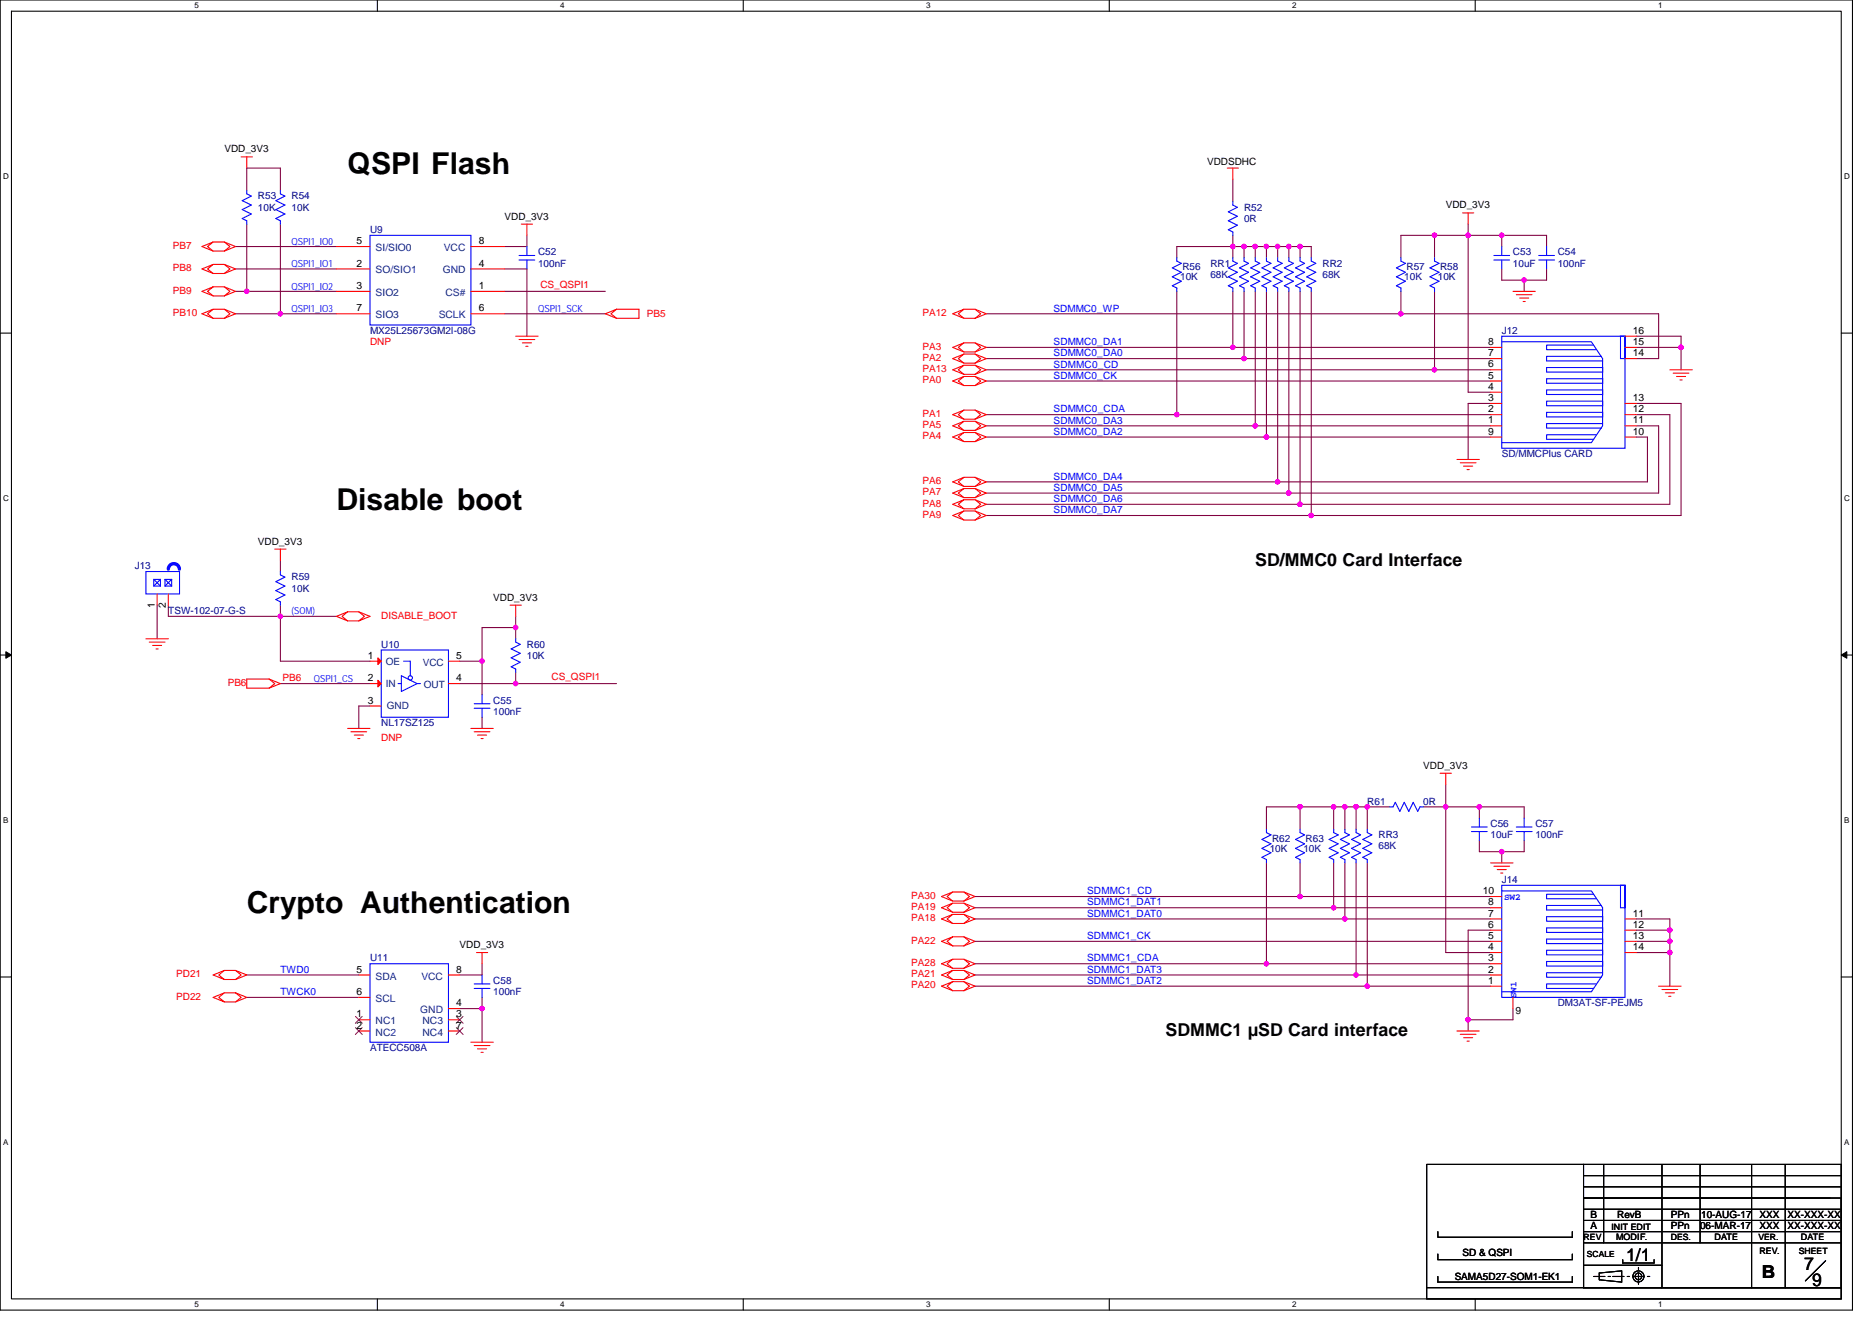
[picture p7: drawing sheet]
<svg xmlns="http://www.w3.org/2000/svg" width="297mm" height="210mm" viewBox="0 0 297 210" stroke-linecap="round" stroke-linejoin="round" font-family="sans-serif">
<path d="M0 0h293.9v207.9h-293.9zM1.8 1.8h290.4v204.3h-290.4z" fill="none" stroke="#000" stroke-width=".17"/>
<g fill="#fff">
<path d="M30.8 .2h.7v1.4h-.7z"/>
<path d="M30.8 206.3h.7v1.4h-.7z"/>
</g>
<path d="M59.9 0v1.8M59.9 206.1v1.8" fill="none" stroke="#000" stroke-width=".17"/>
<g fill="#fff">
<path d="M88.9 .2h.7v1.4h-.7z"/>
<path d="M88.9 206.3h.7v1.4h-.7z"/>
</g>
<path d="M117.9 0v1.8M117.9 206.1v1.8" fill="none" stroke="#000" stroke-width=".17"/>
<g fill="#fff">
<path d="M147 .2h.7v1.4h-.7z"/>
<path d="M147 206.3h.7v1.4h-.7z"/>
</g>
<path d="M176 0v1.8M176 206.1v1.8" fill="none" stroke="#000" stroke-width=".17"/>
<g fill="#fff">
<path d="M205 .2h.7v1.4h-.7z"/>
<path d="M205 206.3h.7v1.4h-.7z"/>
</g>
<path d="M234.1 0v1.8M234.1 206.1v1.8" fill="none" stroke="#000" stroke-width=".17"/>
<g fill="#fff">
<path d="M263.1 .2h.7v1.4h-.7z"/>
<path d="M263.1 206.3h.7v1.4h-.7z"/>
<path d="M.5 27.3h.9v1.4h-.9z"/>
<path d="M292.6 27.3h.9v1.4h-.9z"/>
<path d="M.5 78.4h.9v1.4h-.9z"/>
<path d="M292.6 78.4h.9v1.4h-.9z"/>
</g>
<path d="M0 52.9h1.8M292.2 52.9h1.7" fill="none" stroke="#000" stroke-width=".17"/>
<g fill="#fff">
<path d="M.5 129.5h.8v1.4h-.8z"/>
<path d="M292.6 129.5h.9v1.4h-.9z"/>
</g>
<path d="M0 103.9h1.8M292.2 103.9h1.7" fill="none" stroke="#000" stroke-width=".17"/>
<path d="M.9 103.4l.9 .5-.9 .5zM292.2 103.9l.8-.5v1z" fill="#000" stroke="#000" stroke-width=".16"/>
<g fill="#fff">
<path d="M.5 180.5h.8v1.4h-.8z"/>
<path d="M292.6 180.5h.9v1.4h-.9z"/>
</g>
<g fill="none" stroke="#000" stroke-width=".17">
<path d="M0 155h1.8M292.2 155h1.7M228.2 199v.9h21.3v-.9M228.2 195.4v.9h21.3v-.9M251.3 186.5h40.9M251.3 193.6h40.7M251.3 191.9h40.7M251.3 190.1h39.1M251.3 188.3h40.9M251.3 197.2h40.9M251.3 184.7h-24.9v19.6M251.3 195.4h40.9"/>
<path d="M251.3 184.7h40.9v19.6h-40.9zM251.3 190.1h40.9v14.2h-40.9zM254.5 184.7v12.5M257.5 199.9v.5h5v-.5M263.7 184.7v19.6M269.8 184.7v12.5M277.9 184.7v19.6M283.3 184.7v19.6M226.4 204.3h65.8v1.8h-65.8zM228.2 202.5v.9h21.3v-.9M251.3 200.7h12.4M252.9 202.5h1.8"/>
<path d="M253.8 202l3.5-.4v1.8l-3.5-.3zM255.2 202.5h.3M255.9 202.5h1.8M258.2 202.5h.4M259.1 202.5h1.8M260 201.1v.3M260 202v1.8M261.4 202.5h.4M289.7 200l-3.2 3.2"/>
<circle cx="260" cy="202.5" r=".53"/>
<circle cx="260" cy="202.5" r=".88"/>
</g>
<g fill="none" stroke="#800040" stroke-width=".17">
<path d="M37.4 39.1h16M39.2 35.6v10.6M39.2 30.2v-3.5h5.3v3.5M44.5 35.6v14.2M83.6 37.3v1.8h-3.6M195.6 37.3v1.8M195.6 39.1h-8.9v1.8M195.6 39.1v1.8M195.6 28.4v3.6M195.6 39.1h1.8M197.4 39.1h1.8M197.4 39.1v1.8"/>
<path d="M199.2 39.1h1.8M199.2 39.1v1.8M201 39.1v1.8M201 39.1h1.7M202.7 39.1h1.8M202.7 39.1v1.8M204.5 39.1h1.8M204.5 39.1v1.8M206.3 39.1v1.8M206.3 39.1h1.8v1.8M227.6 37.3h5.4M227.6 37.3v3.6"/>
<path d="M227.6 37.3h-5.3v3.6M233 37.3h5.3M233 37.3v24.9h3.5M233 35.6v1.7M238.3 37.3h7.1v1.8M238.3 37.3v1.8M37.4 49.8h7.1M37.4 42.7h16M37.4 46.2h1.8M39.2 46.2h14.2M44.5 49.8h8.9M80 46.2h16.1"/>
<path d="M80 42.7h3.6v10.6M80 49.8h16.1M156.5 49.8h65.8M156.5 58.7h71.1M156.5 55.1h39.1M156.5 56.9h40.9M186.7 46.2v19.6M195.6 46.2v8.9M195.6 55.1h40.9M197.4 46.2v10.7M197.4 56.9h39.1M199.2 46.2v21.4"/>
<path d="M201 46.2v23.1M202.7 46.2v30.3M204.5 46.2v32M206.3 46.2v33.8M208.1 46.2v35.6M222.3 49.8h40.9v7.1h-3.6M222.3 46.2v3.6M227.6 46.2v12.5M227.6 58.7h8.9M238.3 42.7v1.7h3.5M241.8 44.4v1.8M245.4 42.7v1.7h-3.6"/>
<path d="M259.6 55.1h7.1M259.6 53.3h7.1v1.8M266.7 55.1v3.6M156.5 78.2h48M156.5 76.5h46.2M156.5 60.5h80M156.5 65.8h30.2M156.5 69.3h44.5M156.5 67.6h42.7M186.7 65.8h49.8M199.2 67.6h37.3M201 69.3h35.5"/>
<path d="M236.5 64h-3.5v8.9M259.6 64h7.1v17.8h-58.6M259.6 65.8h5.4v14.2h-58.7M259.6 67.6h3.6v10.6h-58.7M259.6 69.3h1.8v7.2h-58.7M24.9 96v5.3M26.7 96v1.8h17.8M44.5 96v1.8M44.5 97.8h8.9M44.5 97.8v7.1h14.2M44.5 88.9v1.8M81.8 97.8v1.8"/>
<path d="M81.8 99.6h-5.3v5.3M81.8 99.6v1.7M156.5 81.8h51.6M156.5 80h49.8M44.5 108.5h14.2M58.7 112h-1.8v3.6M72.9 108.5h8.9M72.9 104.9h3.6M76.5 104.9v5.3M76.5 113.8v1.8M81.8 108.5h16M81.8 106.7v1.8"/>
<path d="M201 136.9v16M206.3 128h5.3M206.3 128v3.6M206.3 128h-5.3v3.6M206.3 136.9v5.3M211.6 136.9v7.1M211.6 128h1.8M211.6 128v3.6M213.4 128h1.8M213.4 128v3.6M213.4 136.9v8.9M215.2 128h1.8"/>
<path d="M215.2 128v3.6M215.2 136.9v17.8M217 128v3.6M217 136.9v19.6M217 128h3.5M225.8 128h3.6M229.4 128h5.3M229.4 128v23.1h7.1M229.4 124.5v3.5M234.7 128h7.1v1.8M234.7 128v1.8M234.7 133.3v1.8h3.6"/>
<path d="M238.3 135.1v1.8M241.8 133.3v1.8h-3.5M39.2 154.7h17.7M39.2 158.2h17.7M76.5 152.9v1.8h-3.6M76.5 158.2v1.8M154.7 145.8h58.7M154.7 142.2h51.6M154.7 144h56.9M154.7 156.5h62.3M154.7 149.4h81.8M154.7 154.7h60.5"/>
<path d="M154.7 152.9h46.3M201 152.9h35.5M206.3 142.2h30.2M211.6 144h24.9M213.4 145.8h23.1M215.2 154.7h21.3M217 156.5h19.5M236.5 147.6h-3.5v14.2M259.6 145.8h5.4v1.8M259.6 147.6h5.4M259.6 149.4h5.4M259.6 151.1h5.4"/>
<path d="M265 147.6v1.8M265 149.4v1.7M265 151.1v5.4M72.9 160h3.6M76.5 160v5.4M233 161.8v1.8M240.1 160v1.8h-7.1"/>
</g>
<g fill="#f0f" stroke="#f0f" stroke-width=".17">
<circle cx="266.7" cy="55.1" r=".35"/>
<circle cx="39.1" cy="46.2" r=".35"/>
<circle cx="44.5" cy="49.8" r=".35"/>
<circle cx="44.5" cy="97.8" r=".35"/>
<circle cx="81.8" cy="108.4" r=".35"/>
<circle cx="81.8" cy="99.6" r=".35"/>
<circle cx="76.5" cy="104.9" r=".35"/>
<circle cx="222.3" cy="49.8" r=".35"/>
<circle cx="195.6" cy="55.1" r=".35"/>
<circle cx="197.4" cy="56.9" r=".35"/>
<circle cx="199.2" cy="67.6" r=".35"/>
<circle cx="200.9" cy="69.3" r=".35"/>
<circle cx="202.7" cy="76.4" r=".35"/>
<circle cx="204.5" cy="78.2" r=".35"/>
<circle cx="206.3" cy="80" r=".35"/>
<circle cx="208.1" cy="81.8" r=".35"/>
<circle cx="227.6" cy="58.7" r=".35"/>
<circle cx="186.7" cy="65.8" r=".35"/>
<circle cx="227.6" cy="37.3" r=".35"/>
<circle cx="195.6" cy="39.1" r=".35"/>
<circle cx="197.4" cy="39.1" r=".35"/>
<circle cx="199.2" cy="39.1" r=".35"/>
<circle cx="200.9" cy="39.1" r=".35"/>
<circle cx="202.7" cy="39.1" r=".35"/>
<circle cx="204.5" cy="39.1" r=".35"/>
<circle cx="206.3" cy="39.1" r=".35"/>
<circle cx="238.3" cy="37.3" r=".35"/>
<circle cx="241.8" cy="44.4" r=".35"/>
<circle cx="232.9" cy="161.8" r=".35"/>
<circle cx="229.4" cy="128" r=".35"/>
<circle cx="216.9" cy="128" r=".35"/>
<circle cx="211.6" cy="128" r=".35"/>
<circle cx="213.4" cy="128" r=".35"/>
<circle cx="215.2" cy="128" r=".35"/>
<circle cx="216.9" cy="156.5" r=".35"/>
<circle cx="215.2" cy="154.7" r=".35"/>
<circle cx="213.4" cy="145.8" r=".35"/>
<circle cx="211.6" cy="144" r=".35"/>
<circle cx="206.3" cy="128" r=".35"/>
<circle cx="206.3" cy="142.2" r=".35"/>
<circle cx="200.9" cy="152.9" r=".35"/>
<circle cx="264.9" cy="147.6" r=".35"/>
<circle cx="264.9" cy="149.3" r=".35"/>
<circle cx="264.9" cy="151.1" r=".35"/>
<circle cx="234.7" cy="128" r=".35"/>
<circle cx="238.3" cy="135.1" r=".35"/>
<circle cx="76.5" cy="160" r=".35"/>
<circle cx="232.9" cy="37.3" r=".35"/>
</g>
<g fill="none" stroke="#f00" stroke-width=".17">
<path d="M33.8 39.8l-.9-.7 .9-.7-1.8 .7 1.8 .7h1.8M33.8 38.4h1.8l1.8 .7-1.8 .7M35.6 38.4l.9 .7-.9 .7M38.3 24.9h1.7M39.2 30.2h.1M39.2 35.6h.1M39.2 24.9v1.8M44.5 30.2h.1M44.5 35.6h.1M53.4 39.1h5.3M74.7 39.1h5.3M82.7 35.6h1.8"/>
<path d="M83.6 35.6v1.7M83.6 39.1h.1M194.7 26.7h1.8M195.6 32h.1M195.6 37.3h.1M195.6 26.7v1.7M232.1 33.8h1.7M233 33.8v1.8M238.3 39.1h.1M245.4 39.1h.1M33.8 43.4l-.9-.7 .9-.7-1.8 .7 1.8 .7h1.8M33.8 46.9l-.9-.7 .9-.7-1.8 .7 1.8 .7h1.8"/>
<path d="M33.8 50.5l-.9-.7 .9-.7-1.8 .7 1.8 .7h1.8M33.8 42h1.8l1.8 .7-1.8 .7M33.8 45.5h1.8l1.8 .7-1.8 .7M33.8 49.1h1.8l1.8 .7-1.8 .7M35.6 42l.9 .7-.9 .7M35.6 45.5l.9 .7-.9 .7M35.6 49.1l.9 .7-.9 .7M53.4 42.7h5.3M53.4 46.2h5.3M53.4 49.8h5.3M74.7 46.2h5.3M74.7 49.8h5.3"/>
<path d="M74.7 42.7h5.3M81.8 53.3h3.6M82.4 53.9h2.5M82.9 54.4h1.4M83.4 54.9h.4M83.6 42.7h.1M97.8 49.1h3.6v1.4h-3.6M97.8 49.1l-1.7 .7 1.7 .7M97.8 49.1l-.9 .7 .9 .7M152.9 57.6l-.8-.7 .8-.7-1.7 .7 1.7 .7h1.8M152.9 55.8l-.8-.7 .8-.7-1.7 .7 1.7 .7h1.8M152.9 50.5l-.8-.7 .8-.7-1.7 .7 1.7 .7h1.8"/>
<path d="M152.9 59.4l-.8-.7 .8-.7-1.7 .7 1.7 .7h1.8M152.9 59.7h1.8l1.8 .8-1.8 .7M152.9 56.2h1.8l1.8 .7-1.8 .7M152.9 54.4h1.8l1.8 .7-1.8 .7M152.9 49.1h1.8l1.8 .7-1.8 .7M152.9 58h1.8l1.8 .7-1.8 .7M154.7 59.7l.9 .8-.9 .7M154.7 56.2l.9 .7-.9 .7M154.7 54.4l.9 .7-.9 .7M154.7 49.1l.9 .7-.9 .7M154.7 58l.9 .7-.9 .7M186.7 40.9h.1"/>
<path d="M186.7 46.2h.1M195.6 40.9h.1M195.6 46.2h.1M197.4 46.2h.1M197.4 40.9h.1M199.2 46.2h.1M199.2 40.9h.1M201 46.2h.1M201 40.9h.1M202.7 40.9h.1M202.7 46.2h.1M204.5 46.2h.1"/>
<path d="M204.5 40.9h.1M206.3 46.2h.1M206.3 40.9h.1M208.1 46.2h.1M208.1 40.9h.1M222.3 40.9h.1M222.3 46.2h.1M227.6 40.9h.1M227.6 46.2h.1M236.5 55.1h1.8M236.5 56.9h1.8M236.5 58.7h1.8"/>
<path d="M238.3 42.7h.1M240.1 46.2h3.5M240.6 46.8h2.5M241.1 47.3h1.5M241.7 47.8h.3M245.4 42.7h.1M257.8 56.9h1.8M257.8 55.1h1.8M257.8 53.3h1.8M265 58.7h3.5M265.5 59.2h2.5M266 59.7h1.5"/>
<path d="M152.9 61.2l-.8-.7 .8-.8-1.7 .8 1.7 .7h1.8M152.9 66.5l-.8-.7 .8-.7-1.7 .7 1.7 .7h1.8M152.9 70.1l-.8-.8 .8-.7-1.7 .7 1.7 .8h1.8M152.9 68.3l-.8-.7 .8-.8-1.7 .8 1.7 .7h1.8M152.9 77.2l-.8-.7 .8-.8-1.7 .8 1.7 .7h1.8M152.9 79l-.8-.8 .8-.7-1.7 .7 1.7 .8h1.8M152.9 65.1h1.8l1.8 .7-1.8 .7M152.9 68.6h1.8l1.8 .7-1.8 .8M152.9 66.8h1.8l1.8 .8-1.8 .7M152.9 75.7h1.8l1.8 .8-1.8 .7M152.9 77.5h1.8l1.8 .7-1.8 .8M152.9 79.3h1.8l1.8 .7-1.8 .7"/>
<path d="M154.7 65.1l.9 .7-.9 .7M154.7 68.6l.9 .7-.9 .8M154.7 66.8l.9 .8-.9 .7M154.7 75.7l.9 .8-.9 .7M154.7 77.5l.9 .7-.9 .8M154.7 79.3l.9 .7-.9 .7M231.2 72.9h3.5M231.7 73.4h2.5M232.2 74h1.5M232.8 74.5h.3M236.5 60.5h1.8M236.5 62.2h1.8"/>
<path d="M236.5 64h1.8M236.5 65.8h1.8M236.5 67.6h1.8M236.5 69.3h1.8M257.8 64h1.8M257.8 65.8h1.8M257.8 67.6h1.8M257.8 69.3h1.8M266.6 60.3h.3M24.9 94.2v1.8M26.7 94.2v1.8M43.6 87.1h1.8"/>
<path d="M44.5 87.1v1.8M44.5 90.7h.1M44.5 96h.1M55.2 97.1l-.9 .7 .9 .7M55.2 97.1l-1.8 .7 1.8 .7h1.7M56.9 97.1l.9 .7-.9 .7 1.8-.7-1.8-.7h-1.7M80.9 96h1.8M81.8 96v1.8M152.9 80.7l-.8-.7 .8-.7-1.7 .7 1.7 .7h1.8M152.9 82.5l-.8-.7 .8-.7-1.7 .7 1.7 .7h1.8M152.9 81.1h1.8l1.8 .7-1.8 .7M154.7 81.1l.9 .7-.9 .7"/>
<path d="M23.2 101.3h3.5M23.7 101.9h2.5M24.2 102.4h1.5M24.8 103h.3M42.7 107.7h-3.5v1.5h3.5M42.7 107.7l.9 .8-.9 .7M42.7 107.7l1.8 .8-1.8 .7M55.2 115.6h3.5M55.7 116.1h2.5M56.2 116.6h1.5M56.8 117.2h.3M58.7 104.9h1.8"/>
<path d="M58.7 108.5h1.8M58.7 112h1.8M71.2 108.5h1.7M71.2 104.9h1.7M74.7 115.6h3.6M75.2 116.1h2.5M75.8 116.6h1.4M76.3 117.2h.4M76.5 110.2h.1M76.5 113.8h.1M81.8 101.3h.1M81.8 106.7h.1"/>
<path d="M201 131.6h.1M201 136.9h.1M206.3 131.6h.1M206.3 136.9h.1M211.6 131.6h.1M211.6 136.9h.1M213.4 136.9h.1M213.4 131.6h.1M215.2 136.9h.1M215.2 131.6h.1M217 136.9h.1M217 131.6h.1"/>
<path d="M220.5 128h.1M225.8 128h.1M228.5 122.7h1.8M229.4 122.7v1.8M234.7 129.8h.1M234.7 133.3h.1M236.5 136.9h3.6M237 137.4h2.5M237.6 138h1.4M238.1 138.5h.4M241.8 129.8h.1M241.8 133.3h.1"/>
<path d="M35.6 154l-.9 .7 .9 .7-1.8-.7 1.8-.7h1.8M35.6 157.5l-.9 .7 .9 .8-1.8-.8 1.8-.7h1.8M37.4 154l1.8 .7-1.8 .7h-1.8M37.4 157.5l1.8 .7-1.8 .8h-1.8M37.4 154l.9 .7-.9 .7M37.4 157.5l.9 .7-.9 .8M56.9 154.7h1.8M56.9 158.2h1.8M71.2 154.7h1.7M75.6 151.1h1.8M76.5 151.1v1.8M76.5 154.7h.1"/>
<path d="M76.5 158.2h.1M151.2 145.1h1.7l1.8 .7-1.8 .7M151.2 143.3h1.7l1.8 .7-1.8 .7M151.2 155.7h1.7l1.8 .8-1.8 .7M151.2 154h1.7l1.8 .7-1.8 .7M151.2 148.6h1.7l1.8 .8-1.8 .7M151.2 152.2h1.7l1.8 .7-1.8 .7M151.2 141.5h1.7l1.8 .7-1.8 .8M152.9 145.1l.9 .7-.9 .7M152.9 143.3l.9 .7-.9 .7M152.9 155.7l.9 .8-.9 .7M152.9 154l.9 .7-.9 .7"/>
<path d="M152.9 148.6l.9 .8-.9 .7M152.9 152.2l.9 .7-.9 .7M152.9 141.5l.9 .7-.9 .8M152.9 146.5h-1.7l-1.8-.7 1.8-.7-.9 .7 .9 .7M152.9 144.7h-1.7l-1.8-.7 1.8-.7-.9 .7 .9 .7M152.9 157.2h-1.7l-1.8-.7 1.8-.8-.9 .8 .9 .7M152.9 155.4h-1.7l-1.8-.7 1.8-.7-.9 .7 .9 .7M152.9 150.1h-1.7l-1.8-.7 1.8-.8-.9 .8 .9 .7M152.9 153.6h-1.7l-1.8-.7 1.8-.7-.9 .7 .9 .7M152.9 143h-1.7l-1.8-.8 1.8-.7-.9 .7 .9 .8M236.5 144h1.8M236.5 149.4h1.8"/>
<path d="M236.5 145.8h1.8M236.5 147.6h1.8M236.5 151.1h1.8M236.5 152.9h1.8M236.5 154.7h1.8M236.5 156.5h1.8M236.5 142.2h1.8M240.1 158.2v1.8M257.8 149.4h1.8M257.8 147.6h1.8M257.8 145.8h1.8M257.8 151.1h1.8"/>
<path d="M263.2 156.5h3.5M263.7 157h2.5M264.2 157.5h1.5M264.8 158.1h.3M56.9 161.8h1.8M56.9 163.6h1.8M71.2 161.8h1.7M71.2 160h1.7M71.2 163.6h1.7M74.7 165.4h3.6M75.2 165.9h2.5M75.8 166.4h1.4"/>
<path d="M76.3 167h.4M231.2 163.6h3.5M231.7 164.1h2.5M232.2 164.6h1.5M232.8 165.2h.3"/>
</g>
<g fill="none" stroke="#00f" stroke-width=".17">
<path d="M39.2 30.2v.6l.7 .3-1.5 .7 1.5 .7-1.5 .8 1.5 .7-1.5 .7 .8 .3v.6M44.5 30.2v.6l.7 .3-1.4 .7 1.4 .7-1.4 .8 1.4 .7-1.4 .7 .7 .3v.6M58.7 37.3h16v14.3h-16zM83.6 39.1v1.4M195.6 32v.5l.7 .4-1.4 .7 1.4 .7-1.4 .7 1.4 .7-1.4 .7 .7 .4v.5M238.3 39.1v1.4M245.4 39.1v1.4M82.4 41.3h2.5M82.4 40.5h2.5M83.6 41.3v1.4M186.7 40.9v.5l.7 .4-1.4 .7 1.4 .7-1.4 .7 1.4 .7-1.4 .7 .7 .4v.5M195.6 40.9v.5l.7 .4-1.4 .7 1.4 .7-1.4 .7 1.4 .7-1.4 .7 .7 .4v.5"/>
<path d="M197.4 40.9v.5l.7 .4-1.4 .7 1.4 .7-1.4 .7 1.4 .7-1.4 .7 .7 .4v.5M199.2 40.9v.5l.7 .4-1.4 .7 1.4 .7-1.4 .7 1.4 .7-1.4 .7 .7 .4v.5M201 40.9v.5l.7 .4-1.5 .7 1.5 .7-1.5 .7 1.5 .7-1.5 .7 .8 .4v.5M202.7 40.9v.5l.8 .4-1.5 .7 1.5 .7-1.5 .7 1.5 .7-1.5 .7 .7 .4v.5M204.5 40.9v.5l.7 .4-1.4 .7 1.4 .7-1.4 .7 1.4 .7-1.4 .7 .7 .4v.5M206.3 40.9v.5l.7 .4-1.4 .7 1.4 .7-1.4 .7 1.4 .7-1.4 .7 .7 .4v.5M208.1 40.9v.5l.7 .4-1.5 .7 1.5 .7-1.5 .7 1.5 .7-1.5 .7 .8 .4v.5M222.3 40.9v.5l.7 .4-1.4 .7 1.4 .7-1.4 .7 1.4 .7-1.4 .7 .7 .4v.5M227.6 40.9v.5l.7 .4-1.4 .7 1.4 .7-1.4 .7 1.4 .7-1.4 .7 .7 .4v.5M237 41.3h2.5M237 40.5h2.5M238.3 53.3h19.5v17.8h-19.5z"/>
<path d="M238.3 54.2h14.2l1.8 2.7v10.7l-1.8 2.6h-14.2M238.3 41.3v1.4M244.2 41.3h2.5M244.2 40.5h2.5M245.4 58.3h8.9v.7h-8.9zM245.4 41.3v1.4M252.9 54.8h-7.5v.7h7.8M254.1 56.5h-8.7v.8h8.9M257.1 53.3h.7v3.6h-.7zM245.4 60.1h8.9v.7h-8.9zM245.4 61.9h8.9v.7h-8.9zM245.4 63.6h8.9v.8h-8.9z"/>
<path d="M245.4 65.4h8.9v.7h-8.9zM253.2 69h-7.8v.7h7.5M254.3 67.2h-8.9v.7h8.7M23.2 90.7h5.3v3.5h-5.3zM24.4 91.9h1.1v1.1h-1.1zM24.4 91.9l1.1 1.1M25.5 91.9l-1.1 1.1M26.2 91.9h1v1.1h-1zM26.2 91.9l1 1.1M27.2 91.9l-1 1.1M44.5 90.7v.5l.7 .4-1.4 .7 1.4 .7-1.4 .7 1.4 .7-1.4 .7 .7 .4v.5M60.5 103.1h10.7v10.7h-10.7z"/>
<path d="M63.2 108.5h.5M63.7 107.2l2.5 1.3-2.5 1.2zM64 104.9h1.1v2.3M66.2 108.5h.5M75.2 112.4h2.5M75.2 111.7h2.5M76.5 110.2v1.5M76.5 112.4v1.4M81.8 101.3v.6l.7 .3-1.4 .8 1.4 .7-1.4 .7 1.4 .7-1.4 .7 .7 .4v.5M201 131.6v.5l.7 .4-1.5 .7 1.5 .7-1.5 .7 1.5 .7-1.5 .7 .8 .4v.5M206.3 131.6v.5l.7 .4-1.4 .7 1.4 .7-1.4 .7 1.4 .7-1.4 .7 .7 .4v.5M211.6 131.6v.5l.7 .4-1.4 .7 1.4 .7-1.4 .7 1.4 .7-1.4 .7 .7 .4v.5"/>
<path d="M213.4 131.6v.5l.7 .4-1.4 .7 1.4 .7-1.4 .7 1.4 .7-1.4 .7 .7 .4v.5M215.2 131.6v.5l.7 .4-1.4 .7 1.4 .7-1.4 .7 1.4 .7-1.4 .7 .7 .4v.5M217 131.6v.5l.7 .4-1.5 .7 1.5 .7-1.5 .7 1.5 .7-1.5 .7 .8 .4v.5M220.5 128h.5l.4-.7 .7 1.4 .7-1.4 .7 1.4 .7-1.4 .8 1.4 .3-.7h.5M233.5 131.9h2.5M233.5 131.2h2.5M234.7 129.8v1.4M234.7 131.9v1.5M240.6 131.9h2.5M240.6 131.2h2.5M241.8 129.8v1.4M241.8 131.9v1.5"/>
<path d="M58.7 152.9h12.5v12.5h-12.5zM75.2 156.8h2.5M75.2 156.1h2.5M76.5 154.7v1.4M76.5 156.8v1.4M238.3 140.5h19.5v17.7h-19.5zM238.3 141.4h14.2l1.8 2.6v10.7l-1.8 2.7h-14.2M245.4 145.4h8.9v.8h-8.9zM245.4 147.2h8.9v.7h-8.9zM245.4 149h8.9v.7h-8.9zM245.4 150.8h8.9v.7h-8.9zM245.4 152.5h8.9v.8h-8.9z"/>
<path d="M252.9 141.9h-7.5v.7h7.8M253.2 156.1h-7.8v.7h7.5M254.1 143.7h-8.7v.7h8.9M254.3 154.3h-8.9v.7h8.7M257.1 140.5h.7v3.5h-.7z"/>
<circle cx="65.1" cy="107.6" r=".34"/>
</g>
<path d="M56.4 161.3l1.1 1M56.4 163l1.1 1.1M57.5 161.3l-1.1 1M57.5 163l-1.1 1.1M72.4 161.3l1.1 1M72.4 163l1.1 1.1M73.5 161.3l-1.1 1M73.5 163l-1.1 1.1" fill="none" stroke="#804000" stroke-width=".16"/>
<path d="M26.7 90.3a.88 .88 0 0 1 .9-.9 .88 .88 0 0 1 .9 .9" fill="none" stroke="#00f" stroke-width=".53"/>
<g fill="#f00" stroke="#f00" stroke-width=".17">
<path d="M60 104.4l.5 .5-.5 .5z"/>
<path d="M60 107.9l.5 .6-.5 .5z"/>
</g>
<g font-size="4.8">
<text x="55.2" y="27.6">QSPI Flash</text>
<text x="53.4" y="80.9">Disable boot</text>
<text x="39.2" y="144.9">Crypto Authentication</text>
</g>
<g font-size="2.8">
<text x="199.2" y="89.7">SD/MMC0 Card Interface</text>
<text x="185" y="164.4">SDMMC1 µSD Card interface</text>
<text x="258" y="200">1/1</text>
<text x="279.5" y="202.8">B</text>
<text x="286.3" y="201.5">7</text>
<text x="287.5" y="204">9</text>
</g>
<g font-size="1.6">
<text x="35.6" y="24.2">VDD_3V3</text>
<text x="191.5" y="26.1">VDDSDHC</text>
<text x="80" y="34.8">VDD_3V3</text>
<text x="229.4" y="33.1">VDD_3V3</text>
<text x="56.6" y="38.7">5</text>
<text x="76" y="38.7">8</text>
<text x="56.6" y="42.3">2</text>
<text x="56.6" y="45.8">3</text>
<text x="76" y="42.3">4</text>
<text x="76" y="45.8">1</text>
<text x="56.6" y="49.4">7</text>
<text x="76" y="49.4">6</text>
<text x="259.1" y="53">16</text>
<text x="236.2" y="54.7">8</text>
<text x="236.2" y="56.5">7</text>
<text x="236.2" y="58.3">6</text>
<text x="259.1" y="56.5">14</text>
<text x="259.1" y="54.7">15</text>
<text x="236.2" y="60.1">5</text>
<text x="236.2" y="61.8">4</text>
<text x="236.2" y="63.6">3</text>
<text x="236.2" y="65.4">2</text>
<text x="259.1" y="63.6">13</text>
<text x="259.1" y="65.4">12</text>
<text x="236.2" y="67.2">1</text>
<text x="236.2" y="69">9</text>
<text x="259.1" y="67.2">11</text>
<text x="259.1" y="69">10</text>
<text x="40.9" y="86.4">VDD_3V3</text>
<text x="78.3" y="95.3">VDD_3V3</text>
<text x="24.5" y="96.4" transform="rotate(-90 24.5 96.4)">1</text>
<text x="26.3" y="96.4" transform="rotate(-90 26.3 96.4)">2</text>
<text x="58.4" y="104.5">1</text>
<text x="72.4" y="104.5">5</text>
<text x="58.4" y="108.1">2</text>
<text x="58.4" y="111.6">3</text>
<text x="72.4" y="108.1">4</text>
<text x="225.8" y="122">VDD_3V3</text>
<text x="235.3" y="141.9">10</text>
<text x="236.2" y="143.6">8</text>
<text x="236.2" y="149">5</text>
<text x="236.2" y="145.4">7</text>
<text x="236.2" y="147.2">6</text>
<text x="259.1" y="149">13</text>
<text x="259.1" y="147.2">12</text>
<text x="259.1" y="145.4">11</text>
<text x="56.6" y="154.3">5</text>
<text x="72.4" y="154.3">8</text>
<text x="72.9" y="150.4">VDD_3V3</text>
<text x="236.2" y="150.7">4</text>
<text x="236.2" y="152.5">3</text>
<text x="236.2" y="154.3">2</text>
<text x="259.1" y="150.7">14</text>
<text x="56.6" y="161.4">1</text>
<text x="56.6" y="157.9">6</text>
<text x="72.4" y="159.6">4</text>
<text x="72.4" y="161.4">3</text>
<text x="236.2" y="156.1">1</text>
<text x="240.4" y="160.9">9</text>
<text x="56.6" y="163.2">2</text>
<text x="72.4" y="163.2">7</text>
<text x="252.3" y="195.1">A</text>
<text x="252.3" y="193.3">B</text>
<text x="256.6" y="193.3">RevB</text>
<text x="265.1" y="195.1">PPn</text>
<text x="265.1" y="193.3">PPn</text>
<text x="269.8" y="195.1">06-MAR-17</text>
<text x="269.9" y="193.3">10-AUG-17</text>
<text x="279.2" y="195.1">XXX</text>
<text x="279.2" y="193.3">XXX</text>
<text x="283.6" y="195.1">XX-XXX-XX</text>
<text x="283.6" y="193.3">XX-XXX-XX</text>
<text x="230.8" y="203.1">SAMA5D27-SOM1-EK1</text>
<text x="232.1" y="199.3">SD &amp; QSPI</text>
</g>
<g font-size="1.6" fill="#000080">
<text x="40.9" y="31.6">R53</text>
<text x="40.9" y="33.4">10K</text>
<text x="46.3" y="31.6">R54</text>
<text x="46.3" y="33.4">10K</text>
<text x="197.4" y="33.4">R52</text>
<text x="197.4" y="35.2">0R</text>
<text x="58.7" y="37">U9</text>
<text x="85.4" y="40.5">C52</text>
<text x="240.1" y="40.5">C53</text>
<text x="247.2" y="40.5">C54</text>
<text x="85.4" y="42.3">100nF</text>
<text x="187.3" y="44.4">10K</text>
<text x="187.6" y="42.8">R56</text>
<text x="192.1" y="42.3">RR1</text>
<text x="192.1" y="44.1">68K</text>
<text x="209.8" y="42.3">RR2</text>
<text x="209.8" y="44.1">68K</text>
<text x="222.8" y="44.4">10K</text>
<text x="223.2" y="42.8">R57</text>
<text x="228.2" y="44.4">10K</text>
<text x="228.5" y="42.8">R58</text>
<text x="240.1" y="42.3">10uF</text>
<text x="247.2" y="42.3">100nF</text>
<text x="58.7" y="53">MX25L25673GM2I-08G</text>
<text x="238.3" y="53">J12</text>
<text x="238.3" y="72.5">SD/MMCPlus CARD</text>
<text x="21.4" y="90.3">J13</text>
<text x="46.3" y="92.1">R59</text>
<text x="46.3" y="93.9">10K</text>
<text x="26.7" y="97.4">TSW-102-07-G-S</text>
<text x="60.5" y="102.8">U10</text>
<text x="83.6" y="102.8">R60</text>
<text x="83.6" y="104.5">10K</text>
<text x="78.3" y="111.7">C55</text>
<text x="78.3" y="113.4">100nF</text>
<text x="60.5" y="115.2">NL17SZ125</text>
<text x="217" y="127.7">R61</text>
<text x="225.8" y="127.7">0R</text>
<text x="236.5" y="131.2">C56</text>
<text x="243.6" y="131.2">C57</text>
<text x="201.5" y="135.1">10K</text>
<text x="201.8" y="133.5">R62</text>
<text x="206.8" y="135.1">10K</text>
<text x="207.2" y="133.5">R63</text>
<text x="218.7" y="133">RR3</text>
<text x="218.7" y="134.8">68K</text>
<text x="236.5" y="133">10uF</text>
<text x="243.6" y="133">100nF</text>
<text x="238.3" y="140.1">J14</text>
<text x="58.7" y="152.5">U11</text>
<text x="78.3" y="156.1">C58</text>
<text x="78.3" y="157.9">100nF</text>
<text x="247.2" y="159.7">DM3AT-SF-PEJM5</text>
<text x="58.7" y="166.8">ATECC508A</text>
</g>
<g font-size="1.6" fill="#f00">
<text x="27.4" y="39.5">PB7</text>
<text x="27.4" y="43">PB8</text>
<text x="27.4" y="46.6">PB9</text>
<text x="85.7" y="45.7">CS_QSPI1</text>
<text x="27.4" y="50.1">PB10</text>
<text x="102.6" y="50.3">PB5</text>
<text x="146.4" y="50.1">PA12</text>
<text x="58.7" y="54.8">DNP</text>
<text x="146.4" y="57.3">PA2</text>
<text x="146.4" y="55.5">PA3</text>
<text x="146.4" y="59">PA13</text>
<text x="146.4" y="60.8">PA0</text>
<text x="146.4" y="66.1">PA1</text>
<text x="146.4" y="69.7">PA4</text>
<text x="146.4" y="67.9">PA5</text>
<text x="146.4" y="76.8">PA6</text>
<text x="146.4" y="78.6">PA7</text>
<text x="146.4" y="80.4">PA8</text>
<text x="146.4" y="82.1">PA9</text>
<text x="60.5" y="98.1">DISABLE_BOOT</text>
<text x="87.5" y="107.9">CS_QSPI1</text>
<text x="36.1" y="108.8">PB6</text>
<text x="44.8" y="108.1">PB6</text>
<text x="60.5" y="117.5">DNP</text>
<text x="144.6" y="142.6">PA30</text>
<text x="144.6" y="146.2">PA18</text>
<text x="144.6" y="144.4">PA19</text>
<text x="144.6" y="149.7">PA22</text>
<text x="28" y="155">PD21</text>
<text x="144.6" y="155">PA21</text>
<text x="144.6" y="153.3">PA28</text>
<text x="28" y="158.6">PD22</text>
<text x="144.6" y="156.8">PA20</text>
</g>
<g font-size="1.6" fill="#00f">
<text x="46.3" y="38.8">QSPI1_IO0</text>
<text x="46.3" y="42.4">QSPI1_IO1</text>
<text x="46.3" y="46">QSPI1_IO2</text>
<text x="46.3" y="49.5">QSPI1_IO3</text>
<text x="85.4" y="49.5">QSPI1_SCK</text>
<text x="167.2" y="49.4">SDMMC0_WP</text>
<text x="167.2" y="58.3">SDMMC0_CD</text>
<text x="167.2" y="54.8">SDMMC0_DA1</text>
<text x="167.2" y="56.5">SDMMC0_DA0</text>
<text x="167.2" y="60.1">SDMMC0_CK</text>
<text x="167.2" y="65.4">SDMMC0_CDA</text>
<text x="167.2" y="67.2">SDMMC0_DA3</text>
<text x="167.2" y="69">SDMMC0_DA2</text>
<text x="167.2" y="76.1">SDMMC0_DA4</text>
<text x="167.2" y="77.9">SDMMC0_DA5</text>
<text x="167.2" y="79.7">SDMMC0_DA6</text>
<text x="167.2" y="81.4">SDMMC0_DA7</text>
<text x="172.5" y="141.9">SDMMC1_CD</text>
<text x="172.5" y="143.7">SDMMC1_DAT1</text>
<text x="172.5" y="145.4">SDMMC1_DAT0</text>
<text x="172.5" y="149">SDMMC1_CK</text>
<text x="44.5" y="154.3">TWD0</text>
<text x="172.5" y="152.5">SDMMC1_CDA</text>
<text x="172.5" y="154.3">SDMMC1_DAT3</text>
<text x="44.5" y="157.9">TWCK0</text>
<text x="172.5" y="156.1">SDMMC1_DAT2</text>
</g>
<g font-size="1.6" fill="#004080">
<text x="59.6" y="39.8">SI/SIO0</text>
<text x="70.4" y="39.8">VCC</text>
<text x="59.6" y="43.4">SO/SIO1</text>
<text x="59.6" y="46.9">SIO2</text>
<text x="70.2" y="43.4">GND</text>
<text x="70.7" y="46.9">CS#</text>
<text x="59.6" y="50.5">SIO3</text>
<text x="69.6" y="50.5">SCLK</text>
<text x="61.2" y="105.4">OE</text>
<text x="67.1" y="105.6">VCC</text>
<text x="61.2" y="109">IN</text>
<text x="61.4" y="112.5">GND</text>
<text x="67.2" y="109.2">OUT</text>
<text x="59.6" y="155.4">SDA</text>
<text x="66.9" y="155.4">VCC</text>
<text x="59.6" y="159">SCL</text>
<text x="66.7" y="160.7">GND</text>
<text x="59.6" y="162.5">NC1</text>
<text x="59.6" y="164.3">NC2</text>
<text x="67.1" y="162.5">NC3</text>
<text x="67.1" y="164.3">NC4</text>
</g>
<g font-size="1.5" fill="#00f">
<text x="46.3" y="97.4">(SOM)</text>
<text x="49.8" y="108.2">QSPI1_CS</text>
<text x="238.7" y="142.7">SW2</text>
<text x="240.6" y="158.4" transform="rotate(-90 240.6 158.4)">SW1</text>
</g>
<g font-size="1.4">
<text x="251.3" y="196.7">REV</text>
<text x="255.7" y="195.1">INIT EDIT</text>
<text x="256.4" y="196.7">MODIF.</text>
<text x="265.1" y="196.7">DES.</text>
<text x="272.1" y="196.7">DATE</text>
<text x="279" y="196.7">VER.</text>
<text x="285.8" y="196.7">DATE</text>
<text x="279.2" y="199">REV.</text>
<text x="285.4" y="199">SHEET</text>
</g>
<g font-size="1.3">
<text x="30.8" y="1.3">5</text>
<text x="88.9" y="1.3">4</text>
<text x="147" y="1.3">3</text>
<text x="205" y="1.3">2</text>
<text x="263.1" y="1.3">1</text>
<text x=".5" y="28.4">D</text>
<text x="292.6" y="28.4">D</text>
<text x=".5" y="79.5">C</text>
<text x="292.6" y="79.5">C</text>
<text x=".5" y="130.6">B</text>
<text x="292.6" y="130.6">B</text>
<text x=".5" y="181.7">A</text>
<text x="292.6" y="181.7">A</text>
<text x="251.8" y="199.5">SCALE</text>
<text x="30.8" y="207.4">5</text>
<text x="88.9" y="207.4">4</text>
<text x="147" y="207.4">3</text>
<text x="205" y="207.4">2</text>
<text x="263.1" y="207.4">1</text>
</g>
</svg>
